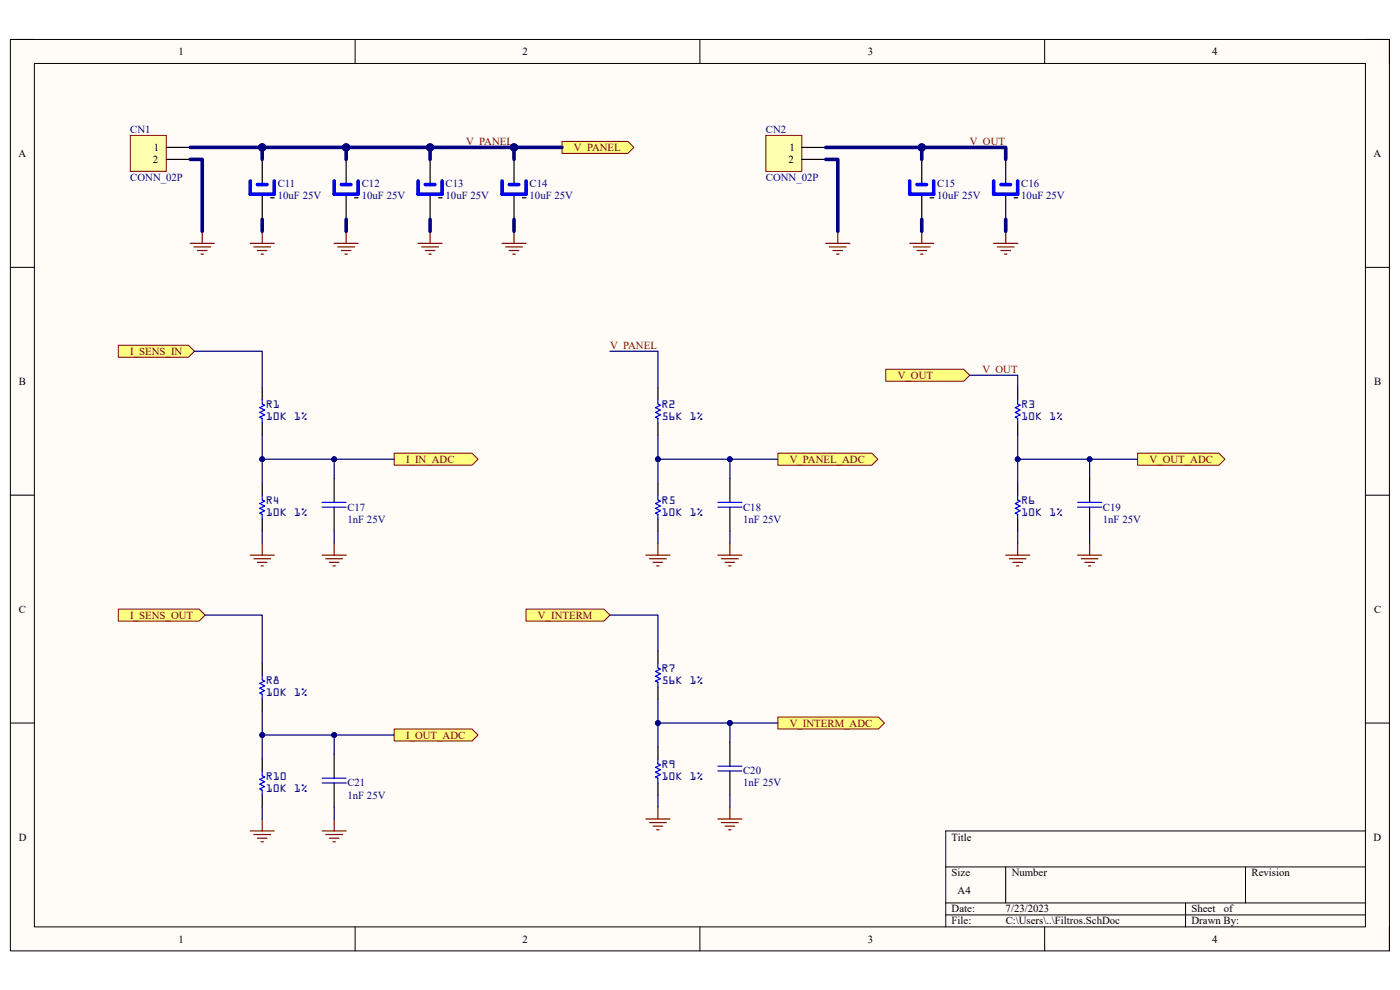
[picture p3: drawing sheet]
<svg xmlns="http://www.w3.org/2000/svg" width="297mm" height="210mm" viewBox="0 0 297 210" stroke-linecap="round" stroke-linejoin="round" font-family="sans-serif">
<path d="M2.2 8.4h292.6v193.3h-292.6z" fill-rule="evenodd" fill="#fffcf8"/>
<path d="M2.2 8.4h292.6v193.3h-292.6z" fill="none" stroke="#000" stroke-width=".21"/>
<path d="M7.3 13.5h282.4v183.1h-282.4z" fill-rule="evenodd" fill="#fffcf8"/>
<g fill="none" stroke="#000" stroke-width=".21">
<path d="M2.2 8.4h5.1M7.3 13.5h282.4v183.1h-282.4zM75.3 8.4v5.1M148.5 8.4v5.1M221.6 8.4v5.1M289.7 8.4h5.1v5.1M2.2 56.7h5.1M289.7 56.7h5.1M2.2 105h5.1M289.7 105.1h5.1M2.2 153.4h5.1M289.7 153.4h5.1"/>
<path d="M289.7 176.3h-89.1v20.3M75.3 196.6v5.1M148.5 196.6v5.1M200.6 183.9h89.1M200.6 191.5h89.1M200.6 194.1h89.1M213.4 183.9v7.6M221.6 196.6v5.1M251.5 191.5v5.1M264.2 183.9v7.6M294.8 196.6v5.1"/>
</g>
<path d="M27.6 28.7h7.7v7.7h-7.7z" fill-rule="evenodd" fill="#ffffb0"/>
<path d="M27.6 28.7h7.7v7.7h-7.7z" fill="none" stroke="#800000" stroke-width=".21"/>
<path d="M35.3 31.3h5.1M35.3 33.8h5.1" fill="none" stroke="#000" stroke-width=".25"/>
<g fill="none" stroke="#800000" stroke-width=".25">
<path d="M40.4 51.6h5.1M41.1 52.4h3.6M41.9 53.1h2M42.7 53.9h.5M42.9 49.1v2.5M53.1 51.6h5.1M53.8 52.4h3.6M54.6 53.1h2M55.4 53.9h.5M55.6 49.1v2.5M70.9 51.6h5.1M71.7 52.4h3.5"/>
<path d="M72.4 53.1h2.1M73.2 53.9h.5M73.4 49.1v2.5M88.7 51.6h5.1M89.5 52.4h3.5M90.2 53.1h2.1M91 53.9h.5M91.2 49.1v2.5"/>
</g>
<path d="M162.5 28.7h7.6v7.7h-7.6z" fill-rule="evenodd" fill="#ffffb0"/>
<path d="M162.5 28.7h7.6v7.7h-7.6z" fill="none" stroke="#800000" stroke-width=".21"/>
<g fill="none" stroke="#000" stroke-width=".25">
<path d="M55.6 33.8v5.1M73.4 33.8v5.1M91.2 33.8v5.1M109.1 33.8v5.1M170.1 31.3h5.1M170.1 33.8h5.1M195.5 33.8v5.1M213.4 33.8v5.1M55.6 41.4v5.1M57.4 42h.8M73.4 41.4v5.1M75.2 42h.8"/>
<path d="M91.2 41.4v5.1M93 42h.8M109.1 41.4v5.1M110.8 42h.8M195.5 41.4v5.1M197.3 42h.8M213.4 41.4v5.1M215.1 42h.8M55.6 82.1v2.6M55.6 89.8v2.5M139.6 82.1v2.6M139.6 89.8v2.5"/>
<path d="M215.9 82.1v2.6M215.9 89.8v2.5M55.6 102.5v2.5M55.6 110.1v2.6M70.9 101.5v5.1M70.9 107.6v5.1M139.6 102.5v2.5M139.6 110.1v2.6M154.8 101.5v5.1M154.8 107.6v5.1M215.9 102.5v2.6M215.9 110.1v2.6"/>
<path d="M231.2 101.5v5.1M231.2 107.6v5.1M139.6 138.1v2.6M55.6 140.7v2.5M55.6 148.3v2.5M70.9 160v5.1M139.6 145.7v2.6M139.6 158.5v2.5M154.8 157.5v5M55.6 161v2.6M55.6 168.6v2.6M70.9 166.1v5.1"/>
<path d="M139.6 166.1v2.5M154.8 163.6v5"/>
</g>
<g fill="none" stroke="#800000" stroke-width=".25">
<path d="M106.5 51.6h5.1M107.3 52.4h3.5M108 53.1h2.1M108.8 53.9h.5M109.1 49.1v2.5M175.2 51.6h5.1M176 52.4h3.5M176.7 53.1h2.1M177.5 53.9h.5M177.7 49.1v2.5M193 51.6h5.1M193.8 52.4h3.5"/>
<path d="M194.5 53.1h2.1M195.3 53.9h.5M195.5 49.1v2.5M210.8 51.6h5.1M211.6 52.4h3.5M212.3 53.1h2.1M213.1 53.9h.5M213.4 49.1v2.5M53.1 117.8h5.1M53.8 118.5h3.6M54.6 119.3h2M55.6 115.2v2.6"/>
<path d="M68.3 117.8h5.1M69.1 118.5h3.6M69.9 119.3h2M70.9 115.2v2.6M137 117.8h5.1M137.8 118.5h3.6M138.6 119.3h2M139.6 115.2v2.6M152.3 117.8h5.1M153.1 118.5h3.5M153.8 119.3h2.1M154.8 115.2v2.6"/>
<path d="M213.4 117.8h5.1M214.1 118.5h3.6M214.9 119.3h2M215.9 115.2v2.6M228.6 117.8h5.1M229.4 118.5h3.5M230.1 119.3h2.1M231.2 115.2v2.6M55.4 120.1h.5M70.6 120.1h.5M139.3 120.1h.5M154.6 120.1h.5"/>
<path d="M215.6 120.1h.6M230.9 120.1h.5M53.1 176.3h5.1M53.8 177h3.6M54.6 177.8h2.1M55.4 178.6h.5M55.6 173.7v2.6M68.3 176.3h5.1M69.1 177h3.6M69.9 177.8h2M70.6 178.6h.6M70.9 173.7v2.6"/>
<path d="M137 173.7h5.1M137.8 174.5h3.6M138.6 175.3h2M139.3 176h.5M139.6 171.2v2.5M152.3 173.7h5.1M153.1 174.5h3.5M153.8 175.3h2.1M154.6 176h.5M154.8 171.2v2.5"/>
</g>
<path d="M53.1 38.4v2.8h5.1v-2.8M54.6 39.2h2M70.9 38.4v2.8h5.1v-2.8M72.4 39.2h2.1M88.7 38.4v2.8h5.1v-2.8M90.2 39.2h2.1M106.5 38.4v2.8h5.1v-2.8M108 39.2h2.1M193 38.4v2.8h5.1v-2.8M194.5 39.2h2.1M210.8 38.4v2.8h5.1v-2.8M212.3 39.2h2.1" fill="none" stroke="#00f" stroke-width=".76"/>
<g fill="none" stroke="#00f" stroke-width=".25">
<path d="M55.6 84.7v1l.5 .3-1 .5 1 .5-1 .5 1 .5-1 .5 .5 .3v1M139.6 84.7v1l.5 .3-1 .5 1 .5-1 .5 1 .5-1 .5 .5 .3v1M215.9 84.7v1l.5 .3-1 .5 1 .5-1 .5 1 .5-1 .5 .5 .3v1M55.6 105v1.1l.5 .2-1 .5 1 .5-1 .5 1 .6-1 .5 .5 .2v1M68.3 106.6h5.1M68.3 107.6h5.1M139.6 105v1.1l.5 .2-1 .5 1 .5-1 .5 1 .6-1 .5 .5 .2v1M152.3 106.6h5.1M152.3 107.6h5.1M215.9 105.1v1l.5 .2-1 .5 1 .5-1 .5 1 .6-1 .5 .5 .2v1M228.6 106.6h5.1M228.6 107.6h5.1"/>
<path d="M55.6 143.2v1l.5 .3-1 .5 1 .5-1 .5 1 .5-1 .5 .5 .3v1M139.6 140.7v1l.5 .2-1 .5 1 .5-1 .6 1 .5-1 .5 .5 .2v1M55.6 163.6v1l.5 .2-1 .5 1 .5-1 .6 1 .5-1 .5 .5 .2v1M68.3 165.1h5.1M68.3 166.1h5.1M139.6 161v1l.5 .3-1 .5 1 .5-1 .5 1 .5-1 .5 .5 .3v1M152.3 162.5h5.1M152.3 163.6h5.1"/>
</g>
<path d="M25.1 73.2h14.9l1.3 1.3-1.3 1.3h-14.9z" fill-rule="evenodd" fill="#ffff80"/>
<path d="M25.1 73.2h14.9l1.3 1.3-1.3 1.3h-14.9z" fill="none" stroke="#800000" stroke-width=".21"/>
<path d="M25.1 129.2h17.2l1.2 1.3-1.2 1.3h-17.2z" fill-rule="evenodd" fill="#ffff80"/>
<path d="M25.1 129.2h17.2l1.2 1.3-1.2 1.3h-17.2z" fill="none" stroke="#800000" stroke-width=".21"/>
<path d="M111.6 129.2h16.5l1.3 1.3-1.3 1.3h-16.5z" fill-rule="evenodd" fill="#ffff80"/>
<path d="M111.6 129.2h16.5l1.3 1.3-1.3 1.3h-16.5z" fill="none" stroke="#800000" stroke-width=".21"/>
<path d="M187.9 78.3h16.5l1.3 1.3-1.3 1.3h-16.5z" fill-rule="evenodd" fill="#ffff80"/>
<path d="M187.9 78.3h16.5l1.3 1.3-1.3 1.3h-16.5z" fill="none" stroke="#800000" stroke-width=".21"/>
<path d="M119.2 30h14l1.3 1.3-1.3 1.2h-14z" fill-rule="evenodd" fill="#ffff80"/>
<path d="M119.2 30h14l1.3 1.3-1.3 1.2h-14z" fill="none" stroke="#800000" stroke-width=".21"/>
<path d="M83.6 96.1h16.5l1.3 1.3-1.3 1.3h-16.5z" fill-rule="evenodd" fill="#ffff80"/>
<path d="M83.6 96.1h16.5l1.3 1.3-1.3 1.3h-16.5z" fill="none" stroke="#800000" stroke-width=".21"/>
<path d="M83.6 154.7h16.5l1.3 1.2-1.3 1.3h-16.5z" fill-rule="evenodd" fill="#ffff80"/>
<path d="M83.6 154.7h16.5l1.3 1.2-1.3 1.3h-16.5z" fill="none" stroke="#800000" stroke-width=".21"/>
<path d="M165 96.1h20l1.2 1.3-1.2 1.3h-20z" fill-rule="evenodd" fill="#ffff80"/>
<path d="M165 96.1h20l1.2 1.3-1.2 1.3h-20z" fill="none" stroke="#800000" stroke-width=".21"/>
<path d="M165 152.1h21.4l1.2 1.3-1.2 1.3h-21.4z" fill-rule="evenodd" fill="#ffff80"/>
<path d="M165 152.1h21.4l1.2 1.3-1.2 1.3h-21.4z" fill="none" stroke="#800000" stroke-width=".21"/>
<path d="M241.3 96.1h17.3l1.3 1.3-1.3 1.3h-17.3z" fill-rule="evenodd" fill="#ffff80"/>
<path d="M241.3 96.1h17.3l1.3 1.3-1.3 1.3h-17.3z" fill="none" stroke="#800000" stroke-width=".21"/>
<path d="M40.4 33.8h2.5v15.3M55.6 31.3v2.5" fill="none" stroke="#000080" stroke-width=".76"/>
<circle cx="55.6" cy="31.3" r=".76" fill="#000080"/>
<circle cx="55.6" cy="31.3" r=".76" fill="none" stroke="#000080" stroke-width=".21"/>
<path d="M73.4 31.3v2.5" fill="none" stroke="#000080" stroke-width=".76"/>
<circle cx="73.4" cy="31.3" r=".76" fill="#000080"/>
<circle cx="73.4" cy="31.3" r=".76" fill="none" stroke="#000080" stroke-width=".21"/>
<path d="M91.2 31.3h17.9v2.5M55.6 46.5v2.6M73.4 46.5v2.6M91.2 46.5v2.6M109.1 46.5v2.6" fill="none" stroke="#000080" stroke-width=".76"/>
<circle cx="109" cy="31.3" r=".76" fill="#000080"/>
<circle cx="109" cy="31.3" r=".76" fill="none" stroke="#000080" stroke-width=".21"/>
<circle cx="91.2" cy="31.3" r=".76" fill="#000080"/>
<circle cx="91.2" cy="31.3" r=".76" fill="none" stroke="#000080" stroke-width=".21"/>
<path d="M195.5 31.3v2.5M195.5 46.5v2.6M213.4 46.5v2.6" fill="none" stroke="#000080" stroke-width=".76"/>
<circle cx="195.5" cy="31.3" r=".76" fill="#000080"/>
<circle cx="195.5" cy="31.3" r=".76" fill="none" stroke="#000080" stroke-width=".21"/>
<path d="M175.2 33.8h2.5v15.3" fill="none" stroke="#000080" stroke-width=".76"/>
<path d="M139.6 97.4h15.2v4.1" fill="none" stroke="#000080" stroke-width=".25"/>
<circle cx="154.8" cy="97.4" r=".51" fill="#000080"/>
<circle cx="154.8" cy="97.4" r=".51" fill="none" stroke="#000080" stroke-width=".21"/>
<circle cx="139.6" cy="97.4" r=".51" fill="#000080"/>
<circle cx="139.6" cy="97.4" r=".51" fill="none" stroke="#000080" stroke-width=".21"/>
<path d="M129.4 74.5h10.2v7.6M154.8 97.4h10.2M139.6 112.7v2.5M154.8 112.7v2.5" fill="none" stroke="#000080" stroke-width=".25"/>
<circle cx="154.8" cy="97.4" r=".51" fill="#000080"/>
<circle cx="154.8" cy="97.4" r=".51" fill="none" stroke="#000080" stroke-width=".21"/>
<path d="M139.6 153.4h15.2v4.1" fill="none" stroke="#000080" stroke-width=".25"/>
<circle cx="154.8" cy="153.4" r=".51" fill="#000080"/>
<circle cx="154.8" cy="153.4" r=".51" fill="none" stroke="#000080" stroke-width=".21"/>
<circle cx="139.6" cy="153.4" r=".51" fill="#000080"/>
<circle cx="139.6" cy="153.4" r=".51" fill="none" stroke="#000080" stroke-width=".21"/>
<path d="M129.4 130.5h10.2v7.6M154.8 153.4h10.2M139.6 168.6v2.6M154.8 168.6v2.6" fill="none" stroke="#000080" stroke-width=".25"/>
<circle cx="154.8" cy="153.4" r=".51" fill="#000080"/>
<circle cx="154.8" cy="153.4" r=".51" fill="none" stroke="#000080" stroke-width=".21"/>
<path d="M215.9 97.4h15.3v4.1" fill="none" stroke="#000080" stroke-width=".25"/>
<circle cx="231.2" cy="97.4" r=".51" fill="#000080"/>
<circle cx="231.2" cy="97.4" r=".51" fill="none" stroke="#000080" stroke-width=".21"/>
<circle cx="215.9" cy="97.4" r=".51" fill="#000080"/>
<circle cx="215.9" cy="97.4" r=".51" fill="none" stroke="#000080" stroke-width=".21"/>
<path d="M231.2 97.4h10.1M215.9 112.7v2.5M231.2 112.7v2.5" fill="none" stroke="#000080" stroke-width=".25"/>
<circle cx="231.2" cy="97.4" r=".51" fill="#000080"/>
<circle cx="231.2" cy="97.4" r=".51" fill="none" stroke="#000080" stroke-width=".21"/>
<path d="M70.9 97.4v4.1M55.6 112.7v2.5M70.9 112.7v2.5M55.6 171.2v2.5M70.9 171.2v2.5" fill="none" stroke="#000080" stroke-width=".25"/>
<circle cx="70.9" cy="97.4" r=".51" fill="#000080"/>
<circle cx="70.9" cy="97.4" r=".51" fill="none" stroke="#000080" stroke-width=".21"/>
<path d="M70.9 155.9v4.1" fill="none" stroke="#000080" stroke-width=".25"/>
<circle cx="70.9" cy="155.9" r=".51" fill="#000080"/>
<circle cx="70.9" cy="155.9" r=".51" fill="none" stroke="#000080" stroke-width=".21"/>
<path d="M40.4 31.3h50.8v2.5" fill="none" stroke="#000080" stroke-width=".76"/>
<circle cx="55.6" cy="31.3" r=".76" fill="#000080"/>
<circle cx="55.6" cy="31.3" r=".76" fill="none" stroke="#000080" stroke-width=".21"/>
<circle cx="73.4" cy="31.3" r=".76" fill="#000080"/>
<circle cx="73.4" cy="31.3" r=".76" fill="none" stroke="#000080" stroke-width=".21"/>
<circle cx="91.2" cy="31.3" r=".76" fill="#000080"/>
<circle cx="91.2" cy="31.3" r=".76" fill="none" stroke="#000080" stroke-width=".21"/>
<path d="M175.2 31.3h38.2v2.5" fill="none" stroke="#000080" stroke-width=".76"/>
<circle cx="195.5" cy="31.3" r=".76" fill="#000080"/>
<circle cx="195.5" cy="31.3" r=".76" fill="none" stroke="#000080" stroke-width=".21"/>
<path d="M55.6 155.9h28" fill="none" stroke="#000080" stroke-width=".25"/>
<circle cx="55.6" cy="155.9" r=".51" fill="#000080"/>
<circle cx="55.6" cy="155.9" r=".51" fill="none" stroke="#000080" stroke-width=".21"/>
<circle cx="70.9" cy="155.9" r=".51" fill="#000080"/>
<circle cx="70.9" cy="155.9" r=".51" fill="none" stroke="#000080" stroke-width=".21"/>
<path d="M55.6 97.4h28" fill="none" stroke="#000080" stroke-width=".25"/>
<circle cx="55.6" cy="97.4" r=".51" fill="#000080"/>
<circle cx="55.6" cy="97.4" r=".51" fill="none" stroke="#000080" stroke-width=".21"/>
<circle cx="70.9" cy="97.4" r=".51" fill="#000080"/>
<circle cx="70.9" cy="97.4" r=".51" fill="none" stroke="#000080" stroke-width=".21"/>
<path d="M55.6 150.8v10.2" fill="none" stroke="#000080" stroke-width=".25"/>
<circle cx="55.6" cy="155.9" r=".51" fill="#000080"/>
<circle cx="55.6" cy="155.9" r=".51" fill="none" stroke="#000080" stroke-width=".21"/>
<path d="M55.6 92.3v10.2" fill="none" stroke="#000080" stroke-width=".25"/>
<circle cx="55.6" cy="97.4" r=".51" fill="#000080"/>
<circle cx="55.6" cy="97.4" r=".51" fill="none" stroke="#000080" stroke-width=".21"/>
<path d="M139.6 148.3v10.2" fill="none" stroke="#000080" stroke-width=".25"/>
<circle cx="139.6" cy="153.4" r=".51" fill="#000080"/>
<circle cx="139.6" cy="153.4" r=".51" fill="none" stroke="#000080" stroke-width=".21"/>
<path d="M139.6 92.3v10.2" fill="none" stroke="#000080" stroke-width=".25"/>
<circle cx="139.6" cy="97.4" r=".51" fill="#000080"/>
<circle cx="139.6" cy="97.4" r=".51" fill="none" stroke="#000080" stroke-width=".21"/>
<path d="M215.9 92.3v10.2" fill="none" stroke="#000080" stroke-width=".25"/>
<circle cx="215.9" cy="97.4" r=".51" fill="#000080"/>
<circle cx="215.9" cy="97.4" r=".51" fill="none" stroke="#000080" stroke-width=".21"/>
<path d="M41.3 74.5h14.3v7.6M205.7 79.6h10.2v2.5M43.5 130.5h12.1v10.2" fill="none" stroke="#000080" stroke-width=".25"/>
<path d="M109.1 31.3h10.1" fill="none" stroke="#000080" stroke-width=".76"/>
<circle cx="109" cy="31.3" r=".76" fill="#000080"/>
<circle cx="109" cy="31.3" r=".76" fill="none" stroke="#000080" stroke-width=".21"/>
<g font-size="2.5" fill="#000080">
<text x="56.4" y="86.5">R1</text>
<text x="56.4" y="89.1">10K 1%</text>
<text x="140.3" y="86.5">R2</text>
<text x="140.3" y="89.1">56K 1%</text>
<text x="216.7" y="86.5">R3</text>
<text x="216.7" y="89.1">10K 1%</text>
<text x="56.4" y="106.9">R4</text>
<text x="140.3" y="106.9">R5</text>
<text x="216.7" y="106.9">R6</text>
<text x="56.4" y="109.4">10K 1%</text>
<text x="140.3" y="109.4">10K 1%</text>
<text x="216.7" y="109.4">10K 1%</text>
<text x="140.3" y="142.5">R7</text>
<text x="56.4" y="145.1">R8</text>
<text x="56.4" y="147.6">10K 1%</text>
<text x="140.3" y="145.1">56K 1%</text>
<text x="56.4" y="165.4">R10</text>
<text x="56.4" y="167.9">10K 1%</text>
<text x="140.3" y="162.9">R9</text>
<text x="140.3" y="165.4">10K 1%</text>
</g>
<g font-size="2.3">
<text x="37.9" y="11.7">1</text>
<text x="110.9" y="11.7">2</text>
<text x="184.1" y="11.7">3</text>
<text x="257.1" y="11.7">4</text>
<text x="3.9" y="33.3">A</text>
<text x="32.4" y="34.6">2</text>
<text x="32.6" y="32">1</text>
<text x="167.3" y="34.6">2</text>
<text x="167.5" y="32">1</text>
<text x="291.4" y="33.3">A</text>
<text x="4" y="81.6">B</text>
<text x="291.5" y="81.6">B</text>
<text x="4" y="130">C</text>
<text x="291.5" y="130">C</text>
<text x="4" y="178.3">D</text>
<text x="201.9" y="178.3">Title</text>
<text x="291.4" y="178.3">D</text>
<text x="201.9" y="185.9">Size</text>
<text x="214.6" y="185.9">Number</text>
<text x="265.5" y="185.9">Revision</text>
<text x="203.2" y="189.7">A4</text>
<text x="201.9" y="193.5">Date:</text>
<text x="201.9" y="196.1">File:</text>
<text x="213.3" y="193.5">7/23/2023</text>
<text x="213.4" y="196.1">C:\Users\..\Filtros.SchDoc</text>
<text x="252.8" y="196.1">Drawn By:</text>
<text x="252.8" y="193.5">Sheet</text>
<text x="259.6" y="193.5">of</text>
<text x="37.9" y="199.9">1</text>
<text x="110.9" y="199.9">2</text>
<text x="184.1" y="199.9">3</text>
<text x="257.1" y="199.9">4</text>
</g>
<g font-size="2.3" fill="#000080">
<text x="27.6" y="28.2">CN1</text>
<text x="162.5" y="28.2">CN2</text>
<text x="27.6" y="38.4">CONN_02P</text>
<text x="58.9" y="39.7">C11</text>
<text x="76.8" y="39.7">C12</text>
<text x="94.5" y="39.7">C13</text>
<text x="112.4" y="39.7">C14</text>
<text x="162.5" y="38.4">CONN_02P</text>
<text x="198.8" y="39.7">C15</text>
<text x="216.7" y="39.7">C16</text>
<text x="58.9" y="42.2">10uF 25V</text>
<text x="76.8" y="42.2">10uF 25V</text>
<text x="94.5" y="42.2">10uF 25V</text>
<text x="112.4" y="42.2">10uF 25V</text>
<text x="198.8" y="42.2">10uF 25V</text>
<text x="216.7" y="42.2">10uF 25V</text>
<text x="73.7" y="108.3">C17</text>
<text x="73.7" y="110.9">1nF 25V</text>
<text x="157.6" y="108.3">C18</text>
<text x="157.6" y="110.9">1nF 25V</text>
<text x="234" y="108.3">C19</text>
<text x="234" y="110.9">1nF 25V</text>
<text x="73.7" y="166.8">C21</text>
<text x="157.6" y="164.3">C20</text>
<text x="157.6" y="166.8">1nF 25V</text>
<text x="73.7" y="169.4">1nF 25V</text>
</g>
<g font-size="2.3" fill="#800000">
<text x="98.9" y="30.7">V_PANEL</text>
<text x="121.8" y="32">V_PANEL</text>
<text x="205.7" y="30.7">V_OUT</text>
<text x="27.6" y="75.3">I_SENS_IN</text>
<text x="129.4" y="74">V_PANEL</text>
<text x="190.5" y="80.3">V_OUT</text>
<text x="208.4" y="79.1">V_OUT</text>
<text x="86.1" y="98.2">I_IN_ADC</text>
<text x="167.6" y="98.2">V_PANEL_ADC</text>
<text x="243.9" y="98.2">V_OUT_ADC</text>
<text x="27.6" y="131.2">I_SENS_OUT</text>
<text x="114.1" y="131.2">V_INTERM</text>
<text x="167.6" y="154.1">V_INTERM_ADC</text>
<text x="86.1" y="156.7">I_OUT_ADC</text>
</g>
</svg>
